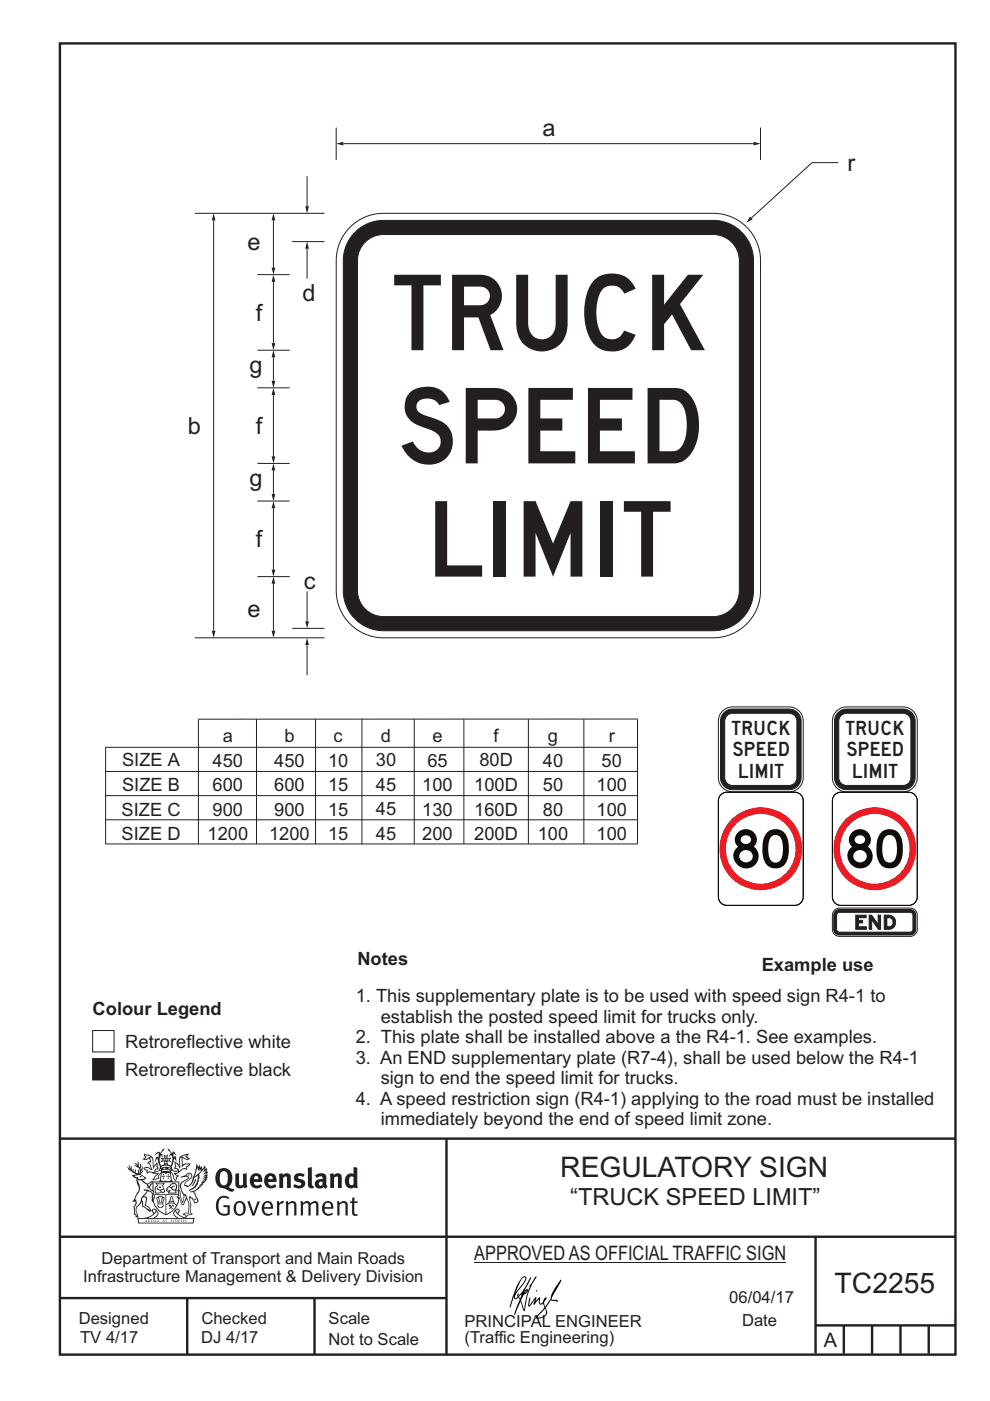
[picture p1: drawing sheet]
<svg xmlns="http://www.w3.org/2000/svg" width="210mm" height="297mm" viewBox="0 0 210 297" stroke-linecap="round" stroke-linejoin="round" font-family="sans-serif">
<g fill="none" stroke="#231f20" stroke-width=".51">
<path d="M12.7 9.2h190v278h-190zM12.7 241.4h189.9M94.7 241.4v45.8M12.7 275.2h82M12.7 262.2h190.1M39.7 275.2v12M66.7 275.2v12M173 262.2v24.8M173 281h29.6M179 281v6M185 281v6M191 281v6"/>
<path d="M197 281v6"/>
</g>
<g fill="#231f20">
<path d="M47 248.5a2.55 2.55 0 0 0 0 2.7l.3 .1a.81 .81 0 0 0 1-.9v-.6a1.04 1.04 0 0 0-1.1-1.5zM46.3 248.1a1.82 1.82 0 0 1 2.1-.2 1.82 1.82 0 0 1 .9 1.9 2.29 2.29 0 0 1-.8 1.9l.7 .3h.5l-.2 .6a2.87 2.87 0 0 1-2-.7 2.12 2.12 0 0 1-1.7-3.1z" fill-rule="evenodd"/>
<path d="M49.9 248.9l.8-.2v2a.46 .46 0 0 0 .2 .6 .46 .46 0 0 0 .7-.2v-2.2l.7-.2v2.4l.2 .5-.6 .4-.2-.3a1.02 1.02 0 0 1-1.2 .2 1.02 1.02 0 0 1-.6-1.1z" fill-rule="evenodd"/>
<path d="M54 249.5l-.1 .5h.9a.49 .49 0 0 0-.2-.6 .49 .49 0 0 0-.6 .1zM53.4 249.2a1.34 1.34 0 0 1 1.6-.3 1.34 1.34 0 0 1 .6 1.5v.2h-1.7a.77 .77 0 0 0 .5 .8 .77 .77 0 0 0 .9-.3l.3 .4a1.59 1.59 0 0 1-2.1 .2 1.59 1.59 0 0 1-.4-2z" fill-rule="evenodd"/>
<path d="M57 249.5l-.1 .5h.9a.49 .49 0 0 0-.2-.6 .49 .49 0 0 0-.6 .1zM56.4 249.2a1.34 1.34 0 0 1 1.6-.3 1.34 1.34 0 0 1 .7 1.5v.2h-1.8a.77 .77 0 0 0 .5 .8 .77 .77 0 0 0 .9-.3l.3 .4a1.59 1.59 0 0 1-2 .2 1.59 1.59 0 0 1-.5-2z" fill-rule="evenodd"/>
<path d="M59.1 248.9l.8-.2 .1 .4a.95 .95 0 0 1 1-.3 .95 .95 0 0 1 .7 .8v2.3h-.8v-2.3a.46 .46 0 0 0-.8 .1v2.2h-.9z" fill-rule="evenodd"/>
<path d="M62.5 249.1a1.75 1.75 0 0 1 2.1-.1l-.2 .5-.6-.2a.43 .43 0 0 0-.6 .3l.4 .3a1.04 1.04 0 0 1 1.2 1.2 1.04 1.04 0 0 1-1.4 .9l-1.2-.4 .3-.6 1 .4 .4-.4a.88 .88 0 0 0-1-.5l-.4-.2-.1-.4z" fill-rule="evenodd"/>
<path d="M65.3 247.6l.8-.2 .1 3.8 .2 .2 .2 .5a.88 .88 0 0 1-1-.1 .88 .88 0 0 1-.3-1z" fill-rule="evenodd"/>
<path d="M67.8 250.6a.43 .43 0 0 0-.1 .7 .43 .43 0 0 0 .7-.1v-.7zM66.8 249.2a1.7 1.7 0 0 1 2.4 .1v1.8l.3 .4-.4 .5-.5-.3a1.03 1.03 0 0 1-1.7-.2 1.03 1.03 0 0 1 .8-1.5h.7v-.4a.8 .8 0 0 0-1.2 .1z" fill-rule="evenodd"/>
<path d="M69.9 248.9l.8-.2 .1 .4a.95 .95 0 0 1 1-.3 .95 .95 0 0 1 .7 .8v2.3h-.8v-2.3a.46 .46 0 0 0-.8 .1v2.2h-.8z" fill-rule="evenodd"/>
<path d="M74.3 249.5a1.48 1.48 0 0 0 0 1.7l.4 .1 .3-.2v-1.5l-.3-.2zM75 247.4l.8 .2 .1 4.3h-.7l-.1-.2a1.26 1.26 0 0 1-1.4 0 1.26 1.26 0 0 1-.6-1.3 1.29 1.29 0 0 1 .5-1.3 1.29 1.29 0 0 1 1.4-.2z" fill-rule="evenodd"/>
<path d="M46.4 253.9a1.72 1.72 0 0 1 2.2 0l-.2 .3a1.24 1.24 0 0 0-1.4-.1 1.24 1.24 0 0 0-.7 1.3 1.49 1.49 0 0 0 1.3 2l.7-.2v-1.3h-.9l-.1-.4h1.4v2a1.93 1.93 0 0 1-2.2-.1 1.93 1.93 0 0 1-.7-2.2l.2-.7z" fill-rule="evenodd"/>
<path d="M50.3 255.2a1.65 1.65 0 0 0 .3 2.2 .99 .99 0 0 0 1-1.5 .78 .78 0 0 0-.4-.8 .78 .78 0 0 0-.9 .1zM50 254.9a1.33 1.33 0 0 1 1.6-.1 1.33 1.33 0 0 1 .5 1.5 1.31 1.31 0 0 1-1.3 1.5 1.31 1.31 0 0 1-1.3-1.6l.1-.5z" fill-rule="evenodd"/>
<path d="M52.5 254.7l.4-.1 .9 2.6 .8-2.5h.5l-1.1 3h-.5z" fill-rule="evenodd"/>
<path d="M56.2 255.2l-.2 .7h1.4a.7 .7 0 0 0-.3-.8 .7 .7 0 0 0-.9 .1zM55.9 255a1.22 1.22 0 0 1 1.5-.2 1.22 1.22 0 0 1 .5 1.5h-1.9a.93 .93 0 0 0 .5 1 .93 .93 0 0 0 1.2-.2l.1 .3a1.43 1.43 0 0 1-1.7 .1 1.43 1.43 0 0 1-.6-1.7z" fill-rule="evenodd"/>
<path d="M58.7 254.8l.4-.2 .1 .5 .4-.3 .6-.2-.2 .6a.66 .66 0 0 0-.8 .6v1.9h-.4z" fill-rule="evenodd"/>
<path d="M60.6 254.8l.4-.2 .1 .5a.94 .94 0 0 1 1-.4 .94 .94 0 0 1 .8 .7v2.3h-.5l-.1-2.5a.81 .81 0 0 0-1.2 .3v2.2h-.4z" fill-rule="evenodd"/>
<path d="M63.7 254.7l.5-.1 .1 .5 .4-.3a.78 .78 0 0 1 1.1 .3 .9 .9 0 0 1 1-.5 .9 .9 0 0 1 .7 .8v2.3h-.4l-.1-2.5a.67 .67 0 0 0-1.1 .3v2.2h-.5v-2.4l-.4-.2-.7 .4v2.2h-.5z" fill-rule="evenodd"/>
<path d="M69 255.2l-.2 .7h1.4a.7 .7 0 0 0-.3-.8 .7 .7 0 0 0-.9 .1zM68.7 255a1.22 1.22 0 0 1 1.5-.2 1.22 1.22 0 0 1 .5 1.5h-1.9a.93 .93 0 0 0 .5 1 .93 .93 0 0 0 1.2-.2l.1 .3a1.44 1.44 0 0 1-1.7 .1 1.44 1.44 0 0 1-.6-1.7z" fill-rule="evenodd"/>
<path d="M71.4 254.8l.5-.2 .1 .5a.94 .94 0 0 1 1-.4 .94 .94 0 0 1 .7 .7v2.3h-.4l-.1-2.5a.81 .81 0 0 0-1.2 .3v2.2h-.5z" fill-rule="evenodd"/>
<path d="M74.7 254l.5-.2v.9h.7l-.1 .4h-.7l.1 2.2 .1 .1h.5l.1 .3a.75 .75 0 0 1-1.2-.6v-2h-.4v-.4h.4z" fill-rule="evenodd"/>
<path d="M30.8 244.9l1.1 .3-.9 .5h-.4l.5-.5zM31.8 245.5l.2-.1a2.44 2.44 0 0 1 .4 2l.1 .4 .7-1-.1 .6 .3 .3a.57 .57 0 0 0-.6 .8l-1-.2-.5 .2 .1-.5-.7-.2 .6-.2 1 .5 .1-.1-.6-1.3-.2-.1 .5-.1zM30.7 244.5l-.2 .4 .3 .4-.6 .4a1.04 1.04 0 0 0 1.4-.1l.2 .7h-.4l-.2 .4a.94 .94 0 0 1 .9 1.1l-.2-.1a1.16 1.16 0 0 0-1.5-.1l.3 .4 .4 .2 .1 .5 .2 .2v-.2a.94 .94 0 0 1 1.1 .2h.9l-1.2 1.2a1.13 1.13 0 0 0 1.2-.2l.4-.1-.1-.4 .5-.7a.83 .83 0 0 0-.6 1.1l-.3-.1-.7 .3 1.1-1.4-.5 .2-.5-.1 1.3-.5-.2-.2-.8 .4v-.3l.2-.2 .3 .1 .1-.3-.2-.4v-.6l-.2-.3-.6 .9v-.7a1.42 1.42 0 0 0-1.7-1.8z" fill-rule="evenodd"/>
<path d="M38.5 245.3l.5-.3 .7-.1-.6 .3 .8 .5h-.3zM38.3 245.5h.2l.1 2a1.69 1.69 0 0 1 1.5-.7l-.7 .5 .1 .5a1.1 1.1 0 0 0-1.5 .6l-.1-.5-.2-.2h-.5l.2-.4-.2-.7a1.42 1.42 0 0 1 .8 1.1l.2-.1zM37.1 246.2l.1 1-.2 .3v.5l.6-.1 .1 .2a.96 .96 0 0 1-1.1-.1l-.1 .1a1.06 1.06 0 0 0 1.3 .2v.1a.72 .72 0 0 1-1 .2l.3 .5 .6 .3-.4 .1-.1 .7-.3-.4-.3-1.1-.4-.4 .4 .9a1.54 1.54 0 0 0 .6 1.2l.2-.3a.58 .58 0 0 1 .5-.7l.1-.2h-.3l-.4-.3 .9-.5a.93 .93 0 0 1 1.1-.5l.1 .2 .2-.1 .1-.5a.99 .99 0 0 0 .7-.9l-1.3 .1-.4 .3v-1.5l.9 .4 .8-.3h-.3l-.5-.4 .4-.7-.7 .2a1.46 1.46 0 0 0-1.3 2.1v.4l-.2-.4z" fill-rule="evenodd"/>
<path d="M35.6 248.9l.2 .1-.1 .4h.3l-.3 .1v.5l-.1-.6h-.3l.3-.1z" fill-rule="evenodd"/>
<path d="M34.6 248.9l.2 .1-.1 .3 .4 .1h-.4v.6l-.1-.5-.3-.1h.3z" fill-rule="evenodd"/>
<path d="M34.3 248.8a.57 .57 0 0 1 .9 .2 .57 .57 0 0 1 .9-.2l.2 1.4-.2 .1a.57 .57 0 0 1-.9-.1 .69 .69 0 0 1-1.1 0zM34.2 248.1l-.3 2.1-.2 .4h2.9l-.1-.4-.3-2.1h-.2v.3l-.8-.1-.9 .1 .1-.3z" fill-rule="evenodd"/>
<path d="M34.2 252.4a.3 .3 0 0 0 .6 0 .3 .3 0 0 0-.6 0zM33.3 251l.3 .3-.3 .3a.79 .79 0 0 0 0 1.3l.8-.2-.1-.3a.55 .55 0 0 1-.7-.6h.1l.1 .3 .4 .1 .8-.2-.4-.7 .4-.3-.7 .1zM33 250.7l1.1 .2 .9-.2-.4 .7 .4 1.1a.56 .56 0 0 1-.8 .3l-.2 .1a.73 .73 0 0 1-.9 .1 .73 .73 0 0 1-.3-.9v-.4l.5-.4z" fill-rule="evenodd"/>
<path d="M35.6 251.9l.7-.5a.58 .58 0 0 1 1-.1 .58 .58 0 0 1-.5 .9l-.2-.3a.43 .43 0 0 1 .6-.3v-.1a.57 .57 0 0 0-.8 .2l-.2-.1-.3 .2 .4 .1a.55 .55 0 0 0 .9 .5v.5h-1.3l.3-.4-.1-.2-.6 .1 .2-.2-.2-.1zM35.4 251.8l-.1 .2a.39 .39 0 0 0 .2 .7l.3-.1-.2 .5h1.9l-.1-.8a.86 .86 0 0 0-.1-1.4 .86 .86 0 0 0-1.3 .4z" fill-rule="evenodd"/>
<path d="M36 254.8h.8v.2h-.8zM36.4 253.8l.2 .8h-.4zM36.4 253.5l-.3 .5-.1 .6h-.2v.4l-.7 .4 .1 .2a1.48 1.48 0 0 1 2.2 .1l.2-.1-.6-.5v-.5h-.2l-.1-.6z" fill-rule="evenodd"/>
<path d="M35.8 255.4l.3 .1 .2 .3 .3-.2-.2-.2a.38 .38 0 0 1 .4 .5l-.1-.2-.3 .3 .3 .2-.3 .2-.1-.3-.4 .3-.1-.2 .4-.3-.2-.1-.1 .1z" fill-rule="evenodd"/>
<path d="M34.5 254h.2v.2l-.3 .6h-.1zM33.6 255.3h.9v.2a.55 .55 0 0 1-.8 .4v-.2h-.2zM33.4 254h.2l.2 .8h-.2zM33.6 255h.8l.1 .1-.8 .1zM33.8 253.7h.5l-.2 1.1h-.2zM33.3 253.8l-.1 .3 .3 1.2a.48 .48 0 0 0-.1 .5 .48 .48 0 0 0 .4 .3l.6-.1a.49 .49 0 0 0 .2-.7l.3-1.2-.1-.3a1.42 1.42 0 0 0-1.5 0z" fill-rule="evenodd"/>
<path d="M33.6 251.6h.5l.1 .3h-.4z" fill-rule="evenodd"/>
<path d="M41.3 250.1l.3-.2-.2 .9-.6 .7h-.2l.5-.7z" fill-rule="evenodd"/>
<path d="M39.7 249l.3-.2 .5 .2a.88 .88 0 0 1-.6 1.1 1.22 1.22 0 0 0-.8 1.3l.5 .2a.72 .72 0 0 0 .9-.4l.5-.8 .2-.6 .8-.6v.3a2.85 2.85 0 0 1-2 2.8l.1 .1a2.13 2.13 0 0 0 1.9-1.5l-.1-.2a2.01 2.01 0 0 0 .3-1.8l1.2-1.3-.4 1 .7-.5-.7 1 .8-.4-.8 .8 .7-.1-.9 .5 .8-.1-.8 .4h.7l-.8 .3 .3 .2h-.4l.2 .4-.4-.1 .2 .3h-.4l.1 .3h-.1a2.16 2.16 0 0 1-2 1l.1 .2h.4a.76 .76 0 0 1 .7 .7l.5 1.2-.6 .2a1.45 1.45 0 0 0-1.2-1.3l.3 1.8-.1 1.9 .4 .2a1.07 1.07 0 0 0-1.2 .4v-.3l-.5-.2a.87 .87 0 0 1 1-.1l.1-.7a4.4 4.4 0 0 0-.6-3.1l-.1-.3h-.2a2.16 2.16 0 0 1-.7-2.2l.3-.3 1.2-.8a.55 .55 0 0 0-.4-.7zM37.8 252.4a.76 .76 0 0 1 .3 1.1l.6 1.6 .4-1.7 .2 .1a.61 .61 0 0 1-.1 .9l-.3 .9h-.2l-.7-1.6-.3 .1a1.18 1.18 0 0 0 .1-1.4zM41.8 247.5l.2 .8 .3-.6v.6l.3-.5a1.9 1.9 0 0 1-1.1 1.4l-.3 .3zM38.2 249.6l1.4-.1 .2 .1v.3l-.5 .3a1.26 1.26 0 0 0-1 1.9l.2 .7a1.84 1.84 0 0 1 .2 2l-.4-1.3a.96 .96 0 0 0-.4-1.3l-.4 .3a.78 .78 0 0 1-.1 1.3l.2 .2h.4l.4 1.1a.38 .38 0 0 0 .2 .4 .38 .38 0 0 0 .4-.1l.6-1.2a2.94 2.94 0 0 1 .3 2.5v.5l-.8-.1-.3 .4v.2l.4-.1 .1 .4 .2 .1a1.02 1.02 0 0 1 1.3-.5l-.1-.4-.3-.1 .2-1.7-.3-1.4 .1 .1a1.14 1.14 0 0 1 .7 .9 .63 .63 0 0 0 .9-.2 .63 .63 0 0 0-.2-.8l-.6-1.3 .9-.6 .2-.3 .2-.1v-.2h.3l-.1-.3h.4l-.1-.3 .5-.1-.2-.2 .5-.4 .1-.2-.3 .1 .5-.6-.3 .1 .3-.6-.4 .1 .4-.5v-.3l-.3 .2 .1-.6v-.3l-.4 .3-.1-.8-.5 .8-.2-.7-.2 .5-.3-.8-.1 .6-.5-.8-.1 1.4-.7 1.9a1.81 1.81 0 0 1-.9 1.4l-.6-.2a1.75 1.75 0 0 1 1.1-1.2 .75 .75 0 0 0 .1-1.3 .75 .75 0 0 0-1.2 .5z" fill-rule="evenodd"/>
<path d="M41.2 254.2l.3-.1 .1 .3h-.4z" fill-rule="evenodd"/>
<path d="M29.4 258.4h11.6l-.2 .8h-11.3zM31.3 258.2l.5-.1a2.48 2.48 0 0 0 1.4-1.3l.2 .6-.5 .5-.4 .3zM32.5 256.6l.3-.2 .2 .2-.3 .6zM37.2 256.8a2.65 2.65 0 0 0 1.8 1.4h-1.1l-.5-.3-.5-.5zM37.4 256.6l.2-.2 .3 .2-.3 .6zM29.2 258.2l.1 1.2h11.7l.3-1.1-.2-.1a4.1 4.1 0 0 1-3.3-.9l.3-.4-.1-.5a1.06 1.06 0 0 0-1.3 .9l.2 .4 .6 .5h-4.7l.3-.1a.84 .84 0 0 0 .6-.7 .84 .84 0 0 0-.5-.9l-.3-.2-.5 .1-.1 .5 .3 .4a4.2 4.2 0 0 1-3.4 .9z" fill-rule="evenodd"/>
<path d="M31 258.7l.1 .2h-.2zM31 258.6l-.3 .5 .4-.1 .2 .1z" fill-rule="evenodd"/>
<path d="M31.3 258.6h.2v.4a.25 .25 0 0 0 .3-.1 .25 .25 0 0 0-.1-.3h.1a.29 .29 0 0 1 0 .4 .29 .29 0 0 1-.4 0 .29 .29 0 0 1 0-.4z" fill-rule="evenodd"/>
<path d="M32.2 258.6a.22 .22 0 0 1 .3 .2 .22 .22 0 0 1-.3 .2zM32 258.6v.5a.33 .33 0 0 0 .5-.1 .33 .33 0 0 0 0-.4 .33 .33 0 0 0-.5 0z" fill-rule="evenodd"/>
<path d="M32.9 258.7l.1 .2h-.2zM32.9 258.6l-.2 .5 .3-.1 .2 .1z" fill-rule="evenodd"/>
<path d="M33.3 258.6h.2v.2l.3-.2-.2 .2 .2 .3-.3-.2-.1 .2h-.1l.2-.3z" fill-rule="evenodd"/>
<path d="M34.7 258.7l.1 .2h-.2zM34.7 258.6l-.3 .5 .4-.1 .2 .1z" fill-rule="evenodd"/>
<path d="M35 258.6h.4h-.1v.5h-.2l.1-.5z" fill-rule="evenodd"/>
<path d="M36.2 258.6h.3h-.2v.2h.2h-.2l.1 .3h-.2z" fill-rule="evenodd"/>
<path d="M36.7 258.6h.2v.5h-.2z" fill-rule="evenodd"/>
<path d="M37.3 258.6a.22 .22 0 0 1 .3 .2 .22 .22 0 0 1-.3 .2zM37.1 258.6v.5a.33 .33 0 0 0 .5-.1 .33 .33 0 0 0 0-.4 .33 .33 0 0 0-.5 0z" fill-rule="evenodd"/>
<path d="M37.8 258.6h.3h-.1v.2h.1h-.1v.2l.1 .1h-.3z" fill-rule="evenodd"/>
<path d="M38.3 258.6h.3l-.1 .4 .2 .1h-.4z" fill-rule="evenodd"/>
<path d="M38.9 258.6h.2v.5h-.2z" fill-rule="evenodd"/>
<path d="M39.3 258.6h.2l-.2 .1 .2 .2-.1 .2h-.1v-.2l.2 .1z" fill-rule="evenodd"/>
<path d="M34.2 247.4a1.51 1.51 0 0 1 2 .2 2.67 2.67 0 0 0-2.1 0zM35.7 247.6l.4 .2 .1 .2-.4-.1zM34.6 247.7l.4-.1 .2 .2h-.4zM34 247.9l.3 .1-.3 .1zM34.9 246.9l.3-.2 .2 .2zM34.9 245.7h.2v.4h-.2zM35 245.1l.2 .2 .2-.2-.1 .4h-.2zM35.1 246.3h.2l.1 .4-.2-.2-.2 .2zM35.3 245.7h.2v.4h-.2zM34.4 245.7l.3 .1v.2l-.3 .1 .2-.2zM35.7 245.8l.3-.1-.2 .2 .2 .2-.4-.1zM32.7 244.9l1-.5-.1 1-.2-.1-.4 .1-.2 1.1 .5-1 .2 .9a1.84 1.84 0 0 1 .3 1.7l.4 .1a2.48 2.48 0 0 1 2.2 .1l.2-.3-.2-.7 .7-1.7 .4 .6-.2-1-.2-.1-.2 .3v-.9l.6 .4-.6-.7h-.3l-.1 .4-.5-.8-.5-.3 .2 .4 .5 .6-.4 .7 .4-.3a2.06 2.06 0 0 1 0 2.2l-.6-.2-.1-.6 .1-.1 .8 .2-.4-.5 .4-.5-.7 .2-.2-.2 .2-.7-.5 .4-.5-.4 .2 .7-.2 .2-.7-.2 .4 .5-.4 .5 .7-.2 .2 .1-.2 .6-.5 .2a2.02 2.02 0 0 1 0-2.2l.3 .5-.1-.6-.3-.1 .8-1.2-.5 .3-.4 .7-.2-.3a.8 .8 0 0 0-.8 .5z" fill-rule="evenodd"/>
<path d="M29.2 250.1l.3 .2a.61 .61 0 0 1 .8 .3l.3 .2a.8 .8 0 0 1 .6 1l.4 .1 .5 .6a1 1 0 0 1 .5 1l-.1 .7v-.5h-.1a.96 .96 0 0 0-.8-1.3l-.3-.2h-.6l-.1-.1-.2 .1 .2 .3h.5l-1.1 1.4-.2 .9-.4 .6a1.33 1.33 0 0 0-.5 1.8l.2 .5a1.26 1.26 0 0 1-.5-1.4l-.1-.4a1.56 1.56 0 0 0 .4-1.7l-.3 .2 .2-.5a3.2 3.2 0 0 0 .7-3zM30.4 253.9h.4a2.06 2.06 0 0 1-.1 1.6l.7 .5 .4 .5-.6-.2-.8-.6-.1-.9a.51 .51 0 0 1 .1-.9zM28.6 249.3a1.52 1.52 0 0 1 2.1 .6l-1.1 .1-.2-.1-.2-.4-.4 .1zM27.5 247v.8l-.3-.4-.2 .1a3.1 3.1 0 0 0 2 1.5l-1 .1 .5 .6 .5 .1v1.1a1.84 1.84 0 0 1-.2 2.5l-.4 .9-.4 .4 .3 .1 .4-.1 .1 .4-.2 .5-.3 .2 .1 1.8 .2-.1 .2 .6h.2l.4-.1-.1-.5a1.3 1.3 0 0 1-.1-1.6l.8-1.1 .2 1.1 .6 .2 .4 .6 .2-.2 .2 .4 .5-.1a1.85 1.85 0 0 0-1.2-1.3l.1-.3a1.39 1.39 0 0 0 0-1.5h-.5l.5-.6a.66 .66 0 0 1 .9-.4 .66 .66 0 0 1 .3 .9l-.1 .4h.2v.1l-.2 .3 .2 .5 .2-.3a2.24 2.24 0 0 0 .1-2.2 .73 .73 0 0 1-.7-.6 .73 .73 0 0 1 .5-.8l.1-.2a.94 .94 0 0 0-.9 .8 .48 .48 0 0 1-.1-.5 .48 .48 0 0 1 .5-.3l.5-.3a.51 .51 0 0 0-.8 .2l-.5 .3-1-.8 .6-.1 .1-.5-1.1-.7 .5-.4v-.4l-.5 .5 .1-.2a.69 .69 0 0 0 .2-1.1v.5l-.3 .2 .1-1.1-.3-.2 .1 .6-.1 .2-.4-1.2v.6l-.7-.3 .6 .6-.6-.2 .2 .3a1 1 0 0 1 .8 1.5l-.2-.8v.8l-.5-.2-.1-.7-.2 .6-.2-.1v-.6l-.2 .4-.2-.2 .1-.7-.2 .5z" fill-rule="evenodd"/>
<path d="M29.5 249.5l.3-.2 .3 .3z" fill-rule="evenodd"/>
<path d="M32.4 250.5h5.6v2l-.2-.1v-1.7h-5.2v2.5h5.2v-.8l.1 .2-.1 1.1v-.3h-2.5v4a4.1 4.1 0 0 0 2.6-3.6l.1-.1a4 4 0 0 1-2.8 3.9 4.2 4.2 0 0 1-2.8-4.7l.1 1.3 .1-.1a3.8 3.8 0 0 0 2.5 3.3v-4h-2.5l-.2-.9z" fill-rule="evenodd"/>
<circle cx="40" cy="249.1" r=".17"/>
</g>
<path d="M100.6 267.7h66.2" fill="none" stroke="#231f20" stroke-width=".21"/>
<g fill="#000">
<path d="M111.6 273.7l.2-.2-.5 .7zM110.4 274.5l.2 .1-.3 .8-.2-.5zM110.9 270.9h.5a9.3 9.3 0 0 1-2 3.1l-.1 .3 1-2.5zM110.6 271a14.7 14.7 0 0 0-2.2 4.9l-.3 1.2 .1 .1 .8-2.3a.42 .42 0 0 0 .2 .6 .42 .42 0 0 0 .6-.3l.2-.1 .2 .5-1.1 3.2h.2l1.1-2.9 .6 1.9 .2 .2 .2-.5a13.5 13.5 0 0 1 2-6.2l.4-.5-.1-.2-1.6 2.1 .4-.1a14.9 14.9 0 0 0-1.3 5.1l-.4-1.1a1.39 1.39 0 0 1 .2-1.9l.1-.2a.92 .92 0 0 0 .8-1.2 .75 .75 0 0 0-.8 .7l-.1 .2 1.6-3.4h-.1l-.4 .7a10.5 10.5 0 0 1-2.2 3.3l.2-.5a.32 .32 0 0 0-.4 .2 .32 .32 0 0 0 .1 .4l-.5 .4a3.2 3.2 0 0 1 1.1-2.3l.5-.6a2.49 2.49 0 0 0 .7-1.6l-.4-.2z" fill-rule="evenodd"/>
<path d="M113.7 273.6l.3 .2h-.3z" fill-rule="evenodd"/>
<path d="M115.6 277.5a1.15 1.15 0 0 1 .1 1.3 1.15 1.15 0 0 1-1.2 .5l-.6 .1zM112.2 275.2l-.2 1.6 .2 .2 1.2-1.5-.2 1.1 1.1-1.1a.94 .94 0 0 0 .4 1.1l.5-.3 .3 .9-1.2 1.3a.98 .98 0 0 0-.5 1 1.9 1.9 0 0 0 2.3-1.3l-.1-.2a1.02 1.02 0 0 1 .2-1.4l.6-1 1.5 .3-.2-.4v.2l-1.1-.1v-.3l2-3.6 .1-.2-.2-.2-1.7 2.8a6.6 6.6 0 0 1-1.6 2.9l-.1-.2a1.01 1.01 0 0 1 .4-1.4l.1-.2-.3-.1-.4 .4-.1 .5-.6 .4-.1-.4 .1-.9-.2-.1-.9 1 .3-1h-.2l-1.4 1.8 .3-1.5v-.1z" fill-rule="evenodd"/>
</g>
<path d="M19.6 224.4h4.6v4.6h-4.6z" fill-rule="evenodd" fill="#231f20" stroke="#231f20" stroke-width=".21"/>
<g fill="#fff" stroke="#231f20" stroke-width=".21">
<path d="M19.6 218.5h4.6v4.5h-4.6z" fill-rule="evenodd"/>
<path d="M74.7 47.8a10 10 0 0 1 6.6-2.6h70a10 10 0 0 1 10 10v70a10 10 0 0 1-10 10h-70a10 10 0 0 1-10-10v-70a10 10 0 0 1 3.4-7.4z" fill-rule="evenodd"/>
</g>
<path d="M75.3 49.2a8.5 8.5 0 0 1 6-2.5h70a8.5 8.5 0 0 1 8.5 8.5v70a8.5 8.5 0 0 1-8.5 8.5h-70a8.5 8.5 0 0 1-8.5-8.5v-70a8.5 8.5 0 0 1 2.5-6z" fill-rule="evenodd" fill="#231f20" stroke="#1d1f21" stroke-width=".21"/>
<path d="M77.4 51.3a5.5 5.5 0 0 1 3.9-1.6h70a5.5 5.5 0 0 1 5.5 5.5v70a5.5 5.5 0 0 1-5.5 5.5h-70a5.5 5.5 0 0 1-5.5-5.5v-70a5.5 5.5 0 0 1 1.6-3.9z" fill-rule="evenodd" fill="#fff" stroke="#231f20" stroke-width=".21"/>
<path d="M177.8 34.5h-5.6l-12.8 11.7" fill="none" stroke="#231f20" stroke-width=".21"/>
<path d="M159.1 45.9l.5 .6-1.3 .7z" fill="#231f20"/>
<path d="M72.9 30.5h86.9" fill="none" stroke="#231f20" stroke-width=".21"/>
<g fill="#231f20">
<path d="M159.8 30.1l1.5 .4-1.5 .3z"/>
<path d="M71.3 30.5l1.5-.4v.7z"/>
</g>
<path d="M161.3 27v6.9M54.6 58.2h6.8M54.6 82.2h6.8M54.6 106.2h6.8M58 107.8v12.9" fill="none" stroke="#231f20" stroke-width=".21"/>
<g fill="#231f20">
<path d="M58 106.3l.4 1.5h-.8z"/>
<path d="M57.6 120.7h.8l-.4 1.6z"/>
</g>
<path d="M58 83.8v12.9" fill="none" stroke="#231f20" stroke-width=".21"/>
<g fill="#231f20">
<path d="M58 82.3l.4 1.5h-.8z"/>
<path d="M57.6 96.7h.8l-.4 1.6z"/>
</g>
<path d="M58 59.8v12.9" fill="none" stroke="#231f20" stroke-width=".21"/>
<g fill="#231f20">
<path d="M58 58.3l.4 1.5h-.8z"/>
<path d="M57.6 72.7h.8l-.4 1.6z"/>
</g>
<path d="M54.6 74.3h6.9M54.6 98.3h6.9M54.6 122.3h6.9M58 123.8v9.9" fill="none" stroke="#231f20" stroke-width=".21"/>
<g fill="#231f20">
<path d="M58 122.3l.4 1.5h-.8z"/>
<path d="M57.6 133.7h.8l-.4 1.5z"/>
</g>
<path d="M58 99.8v4.9" fill="none" stroke="#231f20" stroke-width=".21"/>
<g fill="#231f20">
<path d="M58 98.3l.4 1.5h-.8z"/>
<path d="M57.6 104.7h.8l-.4 1.6z"/>
</g>
<path d="M58 75.8v4.9" fill="none" stroke="#231f20" stroke-width=".21"/>
<g fill="#231f20">
<path d="M58 74.3l.4 1.5h-.8z"/>
<path d="M57.6 80.7h.8l-.4 1.6z"/>
</g>
<path d="M58 46.8v9.9" fill="none" stroke="#231f20" stroke-width=".21"/>
<g fill="#231f20">
<path d="M58 45.2l.4 1.5h-.8z"/>
<path d="M57.6 56.7h.8l-.4 1.5z"/>
</g>
<path d="M71.3 27v6.9M41.3 45.2h27.5M45.3 46.8v86.9M41.3 135.2h27.5" fill="none" stroke="#231f20" stroke-width=".21"/>
<g fill="#231f20">
<path d="M45.3 45.2l.4 1.5h-.8z"/>
<path d="M44.9 133.7h.8l-.4 1.5z"/>
</g>
<path d="M65.1 37.4v6.3M62 51.2h6.8" fill="none" stroke="#231f20" stroke-width=".21"/>
<path d="M64.7 43.7h.8l-.4 1.5z" fill="#231f20"/>
<path d="M65.1 52.8v6.3" fill="none" stroke="#231f20" stroke-width=".21"/>
<path d="M65.1 51.2l.4 1.5h-.8z" fill="#231f20"/>
<path d="M62 133.2h6.8M65.1 125.4v6.3" fill="none" stroke="#231f20" stroke-width=".21"/>
<path d="M64.7 131.7h.8l-.4 1.5z" fill="#231f20"/>
<path d="M65.1 136.8v6.3" fill="none" stroke="#231f20" stroke-width=".21"/>
<path d="M65.1 135.3l.4 1.5h-.8z" fill="#231f20"/>
<path d="M177.7 150.5l1.2-.5 .7-.1h12a3 3 0 0 1 3 3v12a3 3 0 0 1-3 3h-12a3 3 0 0 1-3-3v-12a3 3 0 0 1 1.1-2.4z" fill-rule="evenodd" fill="#fff" stroke="#231f20" stroke-width=".21"/>
<path d="M178 150.9l1-.5 .6-.1h12a2.56 2.56 0 0 1 2.5 2.6v12a2.56 2.56 0 0 1-2.5 2.5h-12a2.56 2.56 0 0 1-2.6-2.5v-12a2.55 2.55 0 0 1 1-2z" fill-rule="evenodd" fill="#231f20" stroke="#1d1f21" stroke-width=".21"/>
<path d="M178.4 151.7l.7-.4 .5-.1h12a1.65 1.65 0 0 1 1.6 1.7v12a1.65 1.65 0 0 1-1.6 1.6h-12a1.65 1.65 0 0 1-1.7-1.6v-12l.1-.5z" fill-rule="evenodd" fill="#fff" stroke="#231f20" stroke-width=".21"/>
<path d="M176.9 168.6a1.79 1.79 0 0 1 1.4-.6h14.5a1.79 1.79 0 0 1 1.8 1.8v20.4a1.79 1.79 0 0 1-1.8 1.8l-14.7-.1a1.79 1.79 0 0 1-1.5-1.7v-20.4z" fill-rule="evenodd" fill="#fff" stroke="#010202" stroke-width=".21"/>
<path d="M176.9 168.6a1.79 1.79 0 0 1 1.4-.6h14.5a1.79 1.79 0 0 1 1.8 1.8v20.4a1.79 1.79 0 0 1-1.8 1.8l-14.7-.1a1.79 1.79 0 0 1-1.5-1.7v-20.4z" fill="none" stroke="#0e0b09" stroke-width=".21"/>
<circle cx="185.5" cy="179.9" r="8.8" fill="#ed1c24"/>
<circle cx="185.5" cy="180" r="7.4" fill="#fff"/>
<g fill="#0e0b09">
<path d="M181.5 177.4l.5-.2a1.1 1.1 0 0 1 1.5 .9 1.1 1.1 0 0 1-1.2 .8 1.1 1.1 0 0 1-1-1.1zM181.5 180.6a1.35 1.35 0 0 1 2.2 .4 1.35 1.35 0 0 1-1.3 1.8 1.3 1.3 0 0 1-1.3-.8 1.3 1.3 0 0 1 .4-1.4zM180.6 176.6a2.03 2.03 0 0 0 .1 2.9 2.6 2.6 0 0 0-.6 3.3 2.6 2.6 0 0 0 3.1 1.2 2.56 2.56 0 0 0 1.9-2 2.56 2.56 0 0 0-1-2.5 2.26 2.26 0 0 0-.3-3.3 2.26 2.26 0 0 0-3.2 .4z"/>
<path d="M186.9 176.5a6.4 6.4 0 0 0 0 6.9 2.72 2.72 0 0 0 2.9 .5 2.72 2.72 0 0 0 1.6-2.5 5.8 5.8 0 0 0-1-5 2.71 2.71 0 0 0-3.5 .1zM188 177.2a1.43 1.43 0 0 1 2.1 1.4 6.8 6.8 0 0 1-.3 3.6 1.29 1.29 0 0 1-1.3 .7 1.97 1.97 0 0 1-1.3-2.3v-1.3a2.68 2.68 0 0 1 .8-2.1z"/>
</g>
<path d="M177.2 192.8l.9-.3h15a1.5 1.5 0 0 1 1.5 1.5v3a1.5 1.5 0 0 1-1.5 1.5h-15a1.5 1.5 0 0 1-1.5-1.5v-3v-.4z" fill-rule="evenodd" fill="#fff" stroke="#231f20" stroke-width=".21"/>
<path d="M177.1 193.3l.6-.4 .3-.1h15a1.2 1.2 0 0 1 1.2 1.2v3a1.2 1.2 0 0 1-1.2 1.2h-15a1.2 1.2 0 0 1-1.2-1.2v-3z" fill-rule="evenodd" fill="#231f20" stroke="#1d1f21" stroke-width=".21"/>
<g fill="#fff" stroke="#231f20" stroke-width=".21">
<path d="M177.6 193.6l.4-.2h15a.6 .6 0 0 1 .6 .6v3a.6 .6 0 0 1-.6 .6h-15a.6 .6 0 0 1-.6-.6v-3z" fill-rule="evenodd"/>
<path d="M153.5 150.5l1.2-.5 .7-.1h12a3 3 0 0 1 3 3v12a3 3 0 0 1-3 3h-12a3 3 0 0 1-3-3v-12a3 3 0 0 1 1.1-2.4z" fill-rule="evenodd"/>
</g>
<path d="M153.8 150.9l1-.5 .6-.1h12a2.56 2.56 0 0 1 2.5 2.6v12a2.56 2.56 0 0 1-2.5 2.5h-12a2.56 2.56 0 0 1-2.6-2.5v-12a2.55 2.55 0 0 1 1-2z" fill-rule="evenodd" fill="#231f20" stroke="#1d1f21" stroke-width=".21"/>
<path d="M154.2 151.7l.7-.4 .5-.1h12a1.65 1.65 0 0 1 1.6 1.7v12a1.65 1.65 0 0 1-1.6 1.6h-12a1.65 1.65 0 0 1-1.7-1.6v-12l.1-.5z" fill-rule="evenodd" fill="#fff" stroke="#231f20" stroke-width=".21"/>
<path d="M152.8 168.6a1.79 1.79 0 0 1 1.4-.6h14.4a1.79 1.79 0 0 1 1.8 1.8v20.4a1.79 1.79 0 0 1-1.8 1.8l-14.7-.1a1.79 1.79 0 0 1-1.5-1.7v-20.4z" fill-rule="evenodd" fill="#fff" stroke="#010202" stroke-width=".21"/>
<path d="M152.8 168.6a1.79 1.79 0 0 1 1.4-.6h14.4a1.79 1.79 0 0 1 1.8 1.8v20.4a1.79 1.79 0 0 1-1.8 1.8l-14.7-.1a1.79 1.79 0 0 1-1.5-1.7v-20.4z" fill="none" stroke="#0e0b09" stroke-width=".21"/>
<circle cx="161.4" cy="179.9" r="8.8" fill="#ed1c24"/>
<circle cx="161.3" cy="180" r="7.4" fill="#fff"/>
<g fill="#0e0b09">
<path d="M157.4 177.4l.4-.2a1.1 1.1 0 0 1 1.5 .9 1.1 1.1 0 0 1-1.2 .8 1.1 1.1 0 0 1-1-1.1zM157.3 180.6a1.35 1.35 0 0 1 2.2 .4 1.35 1.35 0 0 1-1.3 1.8 1.3 1.3 0 0 1-1.3-.8 1.3 1.3 0 0 1 .4-1.4zM156.4 176.6a2.03 2.03 0 0 0 .1 2.9 2.6 2.6 0 0 0-.6 3.3 2.6 2.6 0 0 0 3.1 1.2 2.56 2.56 0 0 0 1.9-2 2.56 2.56 0 0 0-1-2.5 2.26 2.26 0 0 0-.3-3.3 2.26 2.26 0 0 0-3.2 .4z"/>
<path d="M162.7 176.5a6.4 6.4 0 0 0 0 6.9 2.72 2.72 0 0 0 2.9 .5 2.72 2.72 0 0 0 1.6-2.5 5.8 5.8 0 0 0-1-5 2.71 2.71 0 0 0-3.5 .1zM163.8 177.2a1.43 1.43 0 0 1 2.1 1.4 6.8 6.8 0 0 1-.3 3.6 1.29 1.29 0 0 1-1.3 .7 1.97 1.97 0 0 1-1.3-2.3v-1.3a2.68 2.68 0 0 1 .8-2.1z"/>
</g>
<g fill="none" stroke="#231f20" stroke-width=".21">
<path d="M22.4 158.4h112.8M54.4 152.5v26.4M66.9 152.5v26.4M76.8 152.5v26.4M87.9 152.5v26.4M98.4 152.5v26.4M112.1 152.5v26.4M123.8 152.5v26.4M135.2 152.5v26.4h-112.8v-20.6M135.2 152.5h-93.1v26.4M22.4 173.8h112.8M22.4 168.7h112.8"/>
<path d="M22.4 163.6h112.8"/>
</g>
<g font-size="22.2" fill="#231f20">
<text x="83.1" y="74.3">TRUCK</text>
<text x="84.4" y="98.3">SPEED</text>
<text x="90.4" y="122.3">LIMIT</text>
</g>
<g font-size="6" fill="#231f20">
<text x="118.8" y="249.5">REGULATORY SIGN</text>
<text x="177" y="274.2">TC2255</text>
</g>
<g font-size="5" fill="#231f20">
<text x="115" y="28.8">a</text>
<text x="179.7" y="36.3">r</text>
<text x="52.5" y="53">e</text>
<text x="64.2" y="63.7">d</text>
<text x="54.3" y="68.1">f</text>
<text x="52.9" y="79.1">g</text>
<text x="39.9" y="92">b</text>
<text x="54.3" y="92.1">f</text>
<text x="52.9" y="103.1">g</text>
<text x="54.3" y="116.1">f</text>
<text x="64.4" y="124.8">c</text>
<text x="52.5" y="130.8">e</text>
<text x="121" y="255.6">“TRUCK SPEED LIMIT”</text>
</g>
<g font-size="4.2" fill="#231f20">
<text x="155.1" y="155.9">TRUCK</text>
<text x="179.3" y="155.9">TRUCK</text>
<text x="155.4" y="160.4">SPEED</text>
<text x="179.6" y="160.4">SPEED</text>
<text x="156.5" y="164.9">LIMIT</text>
<text x="180.7" y="164.9">LIMIT</text>
<text x="181.1" y="197">END</text>
<text x="100.6" y="267.2">APPROVED AS OFFICIAL TRAFFIC SIGN</text>
<text x="174.7" y="285.6">A</text>
</g>
<g font-size="3.9" fill="#231f20">
<text x="47.3" y="157.3">a</text>
<text x="60.3" y="157.3">b</text>
<text x="70.8" y="157.3">c</text>
<text x="80.8" y="157.3">d</text>
<text x="91.7" y="157.3">e</text>
<text x="104.7" y="157.3">f</text>
<text x="116.2" y="157.3">g</text>
<text x="129.1" y="157.3">r</text>
<text x="25.9" y="162.5">SIZE A</text>
<text x="25.9" y="167.7">SIZE B</text>
<text x="45.1" y="162.5">450</text>
<text x="45.1" y="167.7">600</text>
<text x="58.2" y="162.5">450</text>
<text x="58.2" y="167.7">600</text>
<text x="69.6" y="162.5">10</text>
<text x="69.6" y="167.7">15</text>
<text x="79.7" y="162.5">30</text>
<text x="79.7" y="167.7">45</text>
<text x="89.6" y="167.8">100</text>
<text x="90.7" y="162.6">65</text>
<text x="100.6" y="167.7">100D</text>
<text x="101.7" y="162.5">80D</text>
<text x="115.2" y="162.5">40</text>
<text x="115.2" y="167.7">50</text>
<text x="126.5" y="167.7">100</text>
<text x="127.6" y="162.5">50</text>
<text x="25.8" y="172.9">SIZE C</text>
<text x="45.1" y="172.9">900</text>
<text x="58.2" y="172.9">900</text>
<text x="69.6" y="172.9">15</text>
<text x="79.7" y="172.9">45</text>
<text x="89.6" y="173">130</text>
<text x="100.6" y="172.9">160D</text>
<text x="115.2" y="172.9">80</text>
<text x="126.5" y="172.9">100</text>
<text x="25.8" y="178.1">SIZE D</text>
<text x="44" y="178.1">1200</text>
<text x="57.1" y="178.1">1200</text>
<text x="69.6" y="178.1">15</text>
<text x="79.7" y="178.1">45</text>
<text x="89.6" y="178.2">200</text>
<text x="100.6" y="178.1">200D</text>
<text x="114.1" y="178.1">100</text>
<text x="126.5" y="178.1">100</text>
<text x="75.8" y="204.5">Notes</text>
<text x="161.6" y="205.8">Example use</text>
<text x="19.6" y="215.2">Colour Legend</text>
<text x="75.5" y="212.5">1. This supplementary plate is to be used with speed sign R4-1 to</text>
<text x="75.5" y="221.2">2. This plate shall be installed above a the R4-1. See examples.</text>
<text x="80.7" y="216.8">establish the posted speed limit for trucks only.</text>
<text x="26.6" y="222.1">Retroreflective white</text>
<text x="75.5" y="225.5">3. An END supplementary plate (R7-4), shall be used below the R4-1</text>
<text x="26.6" y="228.1">Retroreflective black</text>
<text x="80.7" y="229.9">sign to end the speed limit for trucks.</text>
<text x="75.5" y="234.2">4. A speed restriction sign (R4-1) applying to the road must be installed</text>
<text x="80.7" y="238.5">immediately beyond the end of speed limit zone.</text>
</g>
<g font-size="3.5" fill="#231f20">
<text x="21.5" y="267.9">Department of Transport and Main Roads</text>
<text x="17.7" y="271.8">Infrastructure Management &amp; Delivery Division</text>
<text x="16.7" y="280.7">Designed</text>
<text x="42.7" y="280.7">Checked</text>
<text x="69.7" y="280.7">Scale</text>
<text x="98.5" y="281.4">PRINCIPAL ENGINEER</text>
<text x="154.7" y="276.2">06/04/17</text>
<text x="157.4" y="281.2">Date</text>
<text x="17" y="284.8">TV 4/17</text>
<text x="42.7" y="284.8">DJ 4/17</text>
<text x="69.7" y="285.2">Not to Scale</text>
<text x="98.5" y="284.8">(Traffic Engineering)</text>
</g>
</svg>
